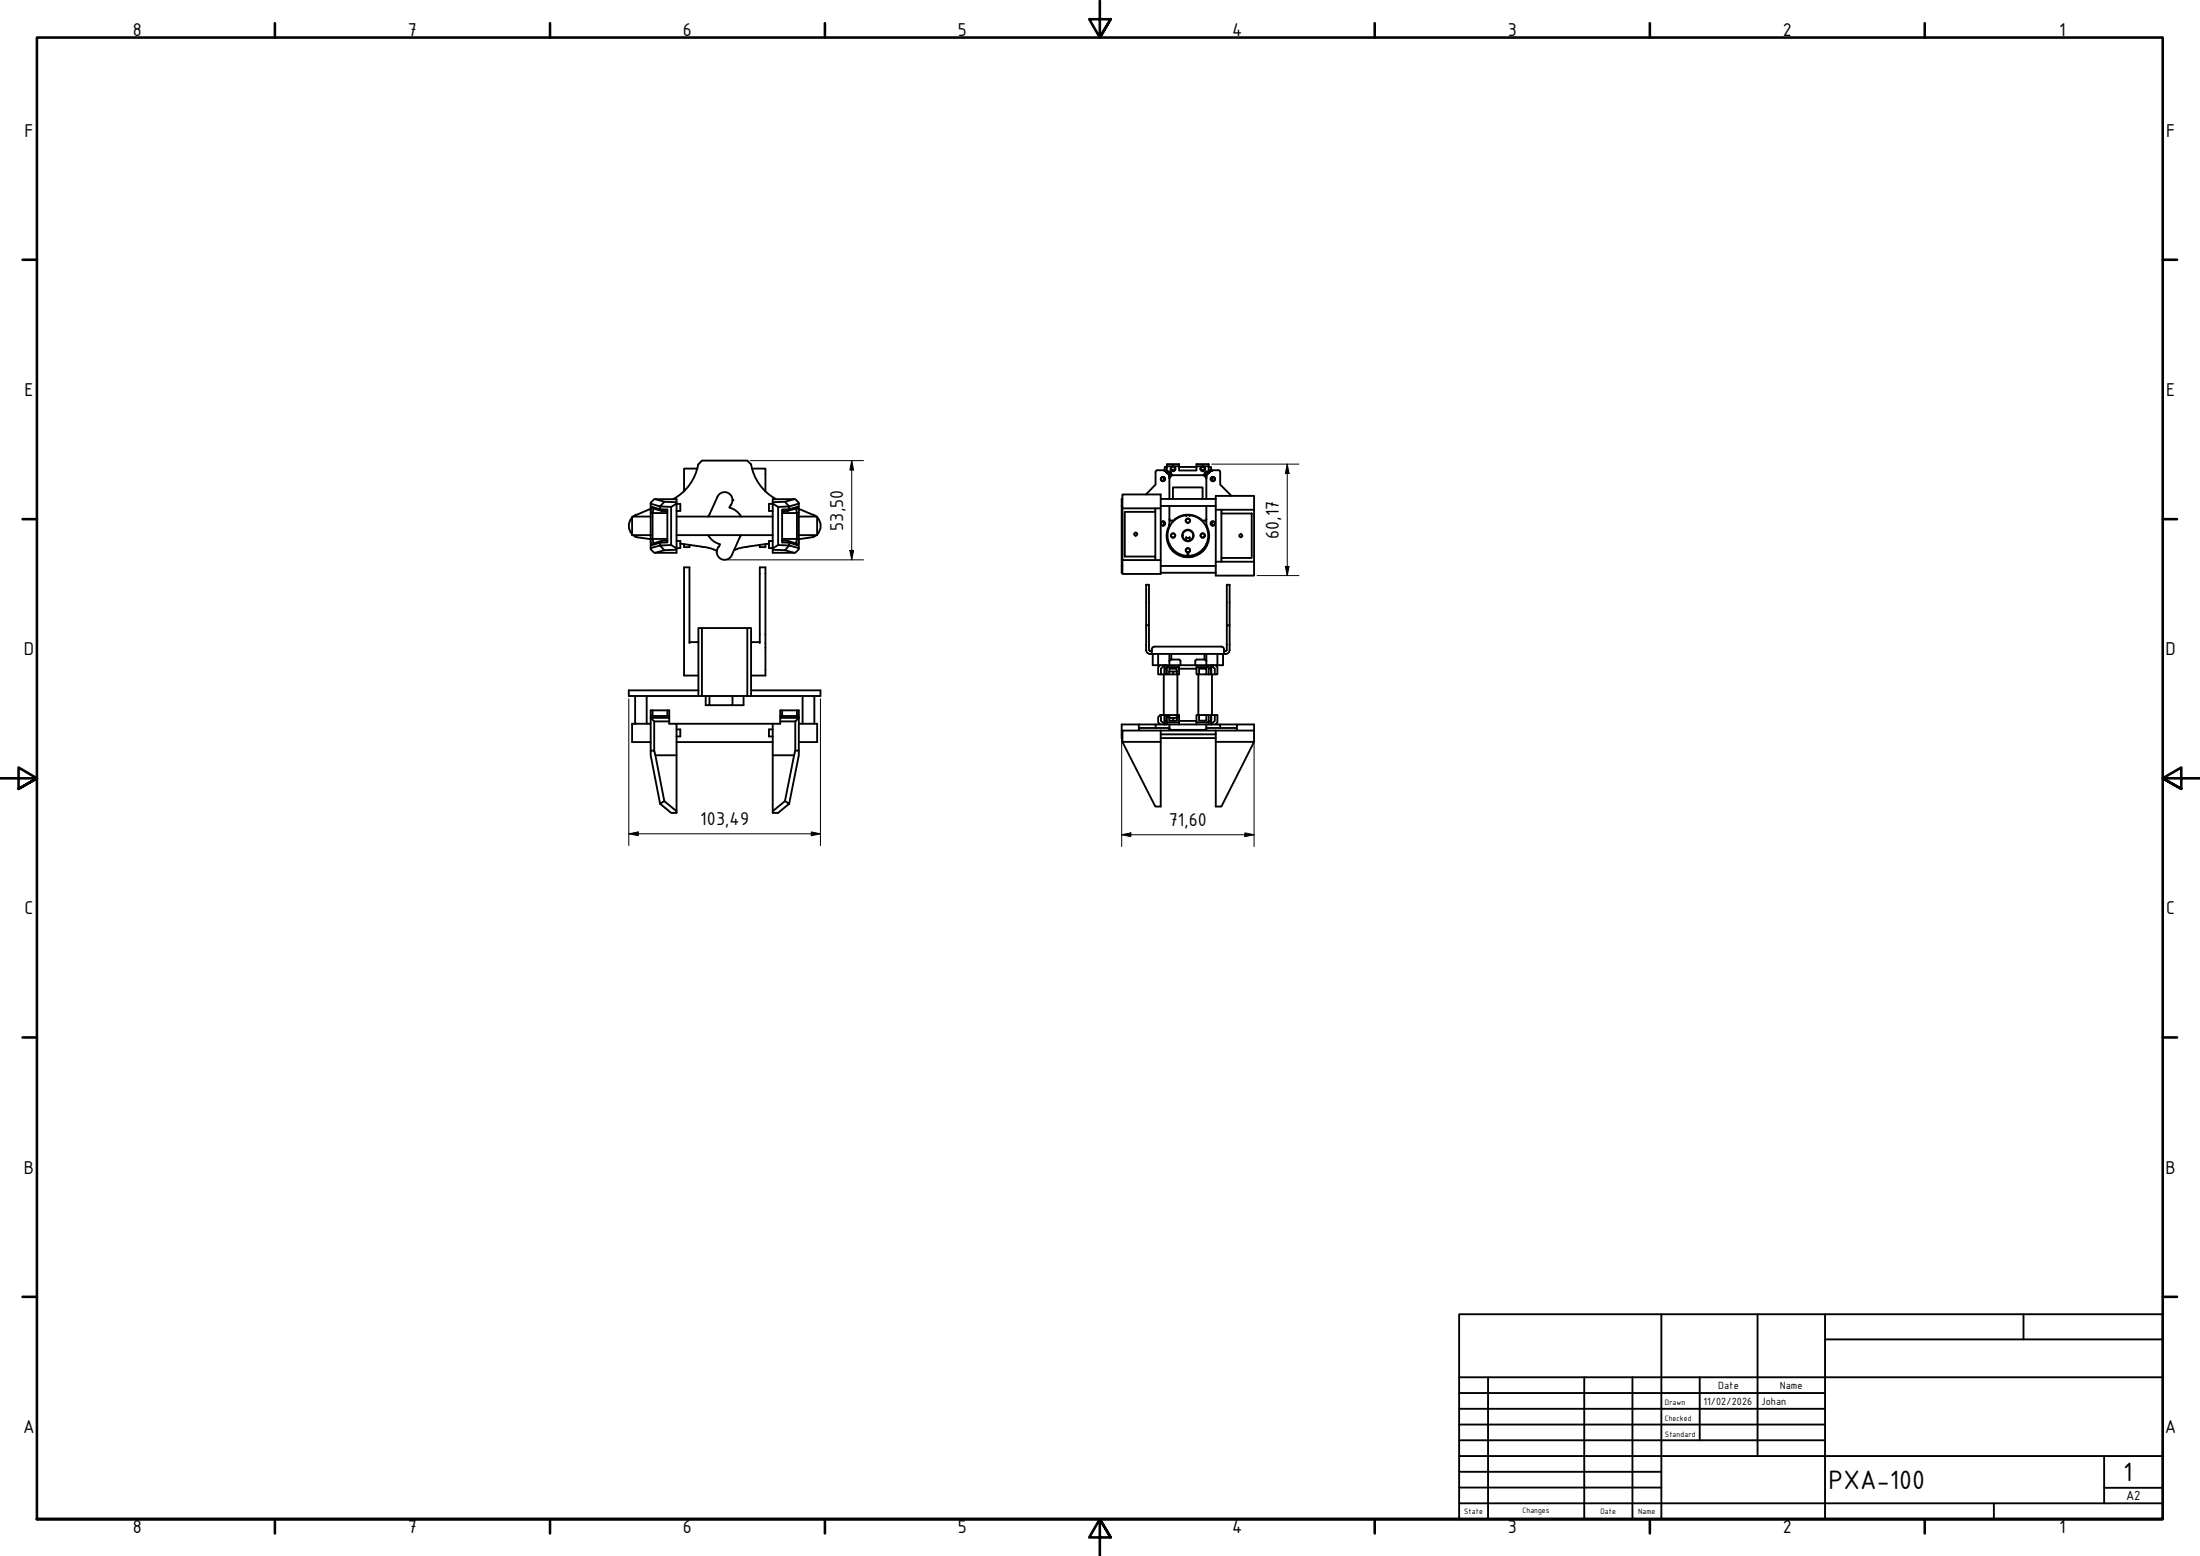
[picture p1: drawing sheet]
<svg xmlns="http://www.w3.org/2000/svg" width="594mm" height="420mm" viewBox="0 0 594 420" stroke-linecap="round" stroke-linejoin="round" font-family="sans-serif">
<!-- layer: Visible (ISO) -->
<g fill="none" stroke="#000" stroke-width=".51">
<path d="M170.7 139.8a3.3 3.3 0 0 0 0 4.4M171.8 139l-.8 .5M175.7 139.5h-5v5h5M175.7 138.4v7.2l.5-.1 .3 1.2M175.7 137.4l-3.9 1.6M175.7 136v1.8M175.9 136.8l2.3 .7v-.7l3 .1v10.3l-3 .1v-.8h2v-8.9l-2-.1 .5 .5-2.2-.7zM175.9 136.8l-.2 1.6 .5 .1 .3-1.2M177 134.8h5.7v14.5h-5.7M178.7 138h1.5M179.4 135.5l-2.7-.7-1 .9v.3l2.5 .8 1.2-1.3 3.3 .1M180.2 138.5h-4v7h4"/>
<path d="M182.7 136.1h1v1.9h-1M182.7 139.5h26M182.7 136l-1.5 .9M188.3 126.5h-3.6v6.2M188.5 125.4a13.2 13.2 0 0 1-6.7 9.3M188.6 125.4l.9-1h12.3l1 1a13.2 13.2 0 0 0 6.7 9.4M197 137l1.1 .5 .9 .6 1.1 1.4M197.3 136.4l-.3 .6M197.8 135.1l-.5 1.4M197.8 135a2.12 2.12 0 0 0-1.7-2.1 2.12 2.12 0 0 0-2.4 1.3l-2.5 5.3M203.1 126.5h3.6v6.2M208.7 136.1h-1.1v1.9h1.1"/>
<path d="M208.7 136l1.4 .9M210.1 136.9l3-.1v.7l-1.9 .1v8.9h1.9l-.4-.5 2.2 .7 .6 .5-2.4-.7v.8l-3-.1zM211.2 138.5h4v7h-4M212 135.5l-3.3 .1M212.7 138l2.2-.7 .6-.5 .2 1.6M214.4 134.8h-5.7v14.5h5.7M214.9 137.3l.3 1.2 .5-.1v7.2l4.1-.7M215.5 136.8l-2.4 .7-.4 .5h-1.5M215.7 139.5h5v5h-5M215.7 136v-.3l-.9-.9-2.8 .7 1.1 1.3 2.6-.8v1.8M215.7 137.4l3.9 1.6M219.6 139l.8 .5"/>
<path d="M220.7 139.8a3.3 3.3 0 0 1 0 4.4M302.9 136.6h.2M303.1 134.7h-.2v20h.2M303.1 137.3v-3.8h10.3v21.5h-10.3v-3.8M303.1 137.3h8.9v.9h-8.3v12.1h8.3v.9h-8.9zM312 138.2v12.1M312 137.3h1.4M312.5 127l-.5 .5v3.4l-2.6 2.6M312.5 127h1.8l1.4 1.3M313.4 134.7h14.9M313.4 136.6h14.9M314.3 128.8v1"/>
<path d="M314.3 128.9a.54 .54 0 0 0-.8 .5 .54 .54 0 0 0 .8 .4M314.5 127v.1M314.5 127h.6v-1.1h3.3v1.1h4.7v-1.1h3.3v1.1h.6M314.9 127.5a.86 .86 0 0 1 1.3 .1 .86 .86 0 0 1-.5 1.3M315 127.7a.6 .6 0 0 1 1 0 .6 .6 0 0 1-.3 .9M315.1 126.1h-.6v.9M315.1 125.9v-.6h3.3v.6M315.1 127.7a.54 .54 0 0 1 .8 .1 .54 .54 0 0 1-.1 .8M315.7 128.3v.2M315.8 128.5v6.2M315.8 136.6v5.7M316 128.8l-.2 .4"/>
<path d="M316.3 128.5l.3-.2h8.3l.4 .2M316.3 126.9h.9M316.7 134.7v-3.1h8v3.1M318.4 126.1h4.7M323.1 125.9v-.6h3.3v.6M324.3 126.9h.9M325.6 128.8l.2 .4M325.8 128.5v6.2M325.8 136.6v5.7M325.9 128.3l-.1 .2M326.4 126.1h.6v.9M326.4 127.7a.54 .54 0 0 0-.8 .1 .54 .54 0 0 0 .2 .8"/>
<path d="M326.5 127.7a.6 .6 0 0 0-.9 0 .6 .6 0 0 0 .2 .9M326.7 127.5a.86 .86 0 0 0-1.4 .1 .86 .86 0 0 0 .5 1.3M327 127l.1 .1M327.2 128.9a.54 .54 0 0 1 .8 .5 .54 .54 0 0 1-.8 .4M327.3 128.8v1M328.3 137.6h1.5M329 127h-1.8l-1.4 1.3M329 127l.4 .2 .1 .3v3.4l3 3M329.8 137.6h8.8v14.1h-8.8v-1h8.2v-12h-8.2zM329.8 138.7v12M338.6 137.6v-3.7h-10.3v21.5h10.3v-3.7M171 144.5l.9 .5 3.8 .6 .2 1.6 .6-.5 2.2-.7"/>
<path d="M175.7 146.2v1.8l2.5-.7 1.2 1.3-2.7 .7-1-1v-.3M180.2 146h-1.5l-.5 .5-2.3 .7M181.2 147.2l1.5 .9M182.7 146.1h1v1.9h-1M182.7 144.5h26M182.7 148.4l-3.3 .2M183.7 146.8l5.8 .8M184.7 146.9v.8h1.5v-.5M189.6 147.7l1.6 .2 1.6 .5M191.2 144.5l1.1 1.4 1 .6 1.1 .4-.7 1.4-.2 .6M192.8 148.4l.8 .3M193.5 149a2.13 2.13 0 0 0 1.7 2.1 2.13 2.13 0 0 0 2.4-1.2"/>
<path d="M198.6 148.4l-.4 .1M200.1 144.5l-2.5 5.4M201.8 147.7l-1.6 .2-1.6 .5M206.7 146.9v.8h-1.5v-.5M207.6 146.8l-5.8 .8M208.7 148.4l3.3 .2 1.1-1.3 2.6 .7v.3l-.9 1-2.8-.7M208.7 146.1h-1.1v1.9h1.1M210.1 147.2l-1.4 .9M211.2 146h1.5M214.9 146.7l.3-1.2 .5 .1-.2 1.6M215.7 146.2v1.8M220.4 144.5l-.5 .4"/>
<path d="M302.9 152.8h.2M312 151.2h1.4M313.4 152.8h14.9M313.4 154.7h14.9M313.5 141.1a.6 .6 0 0 1 .9-.2 .6 .6 0 0 1 0 .9 .6 .6 0 0 1-.9-.2M314.3 140.8v1M315.7 142.1a5.7 5.7 0 0 0 5.1 8.4 5.7 5.7 0 0 0 5.1-8.4M315.7 141.6l-.1 .5M315.8 140.2l.4 .4M315.8 146.9v.7M316 148l.6 .3M316.2 140.6h.7a5.6 5.6 0 0 1 7.8 0h.7"/>
<path d="M316.2 148.3l.4 .4M316.6 141a5.7 5.7 0 0 1 3.6-1.9v.2l.1-.2h.9l.2 .2-.1-.2a5.5 5.5 0 0 1 5 5.7 5.5 5.5 0 0 1-5.4 5.3v-1h-.2l-.1 1a5.5 5.5 0 0 1-4.9-3.3 5.5 5.5 0 0 1 .9-5.8zM316.7 148.3l.2 .6M316.9 148.8v.1M320.3 145.1v.9M320.3 145.1l.5 .2 .4-.2v.9M320.7 149.2a.6 .6 0 0 1-.4-.9 .6 .6 0 0 1 1 0 .6 .6 0 0 1-.4 .9M320.7 150h.2M320.7 150v.3h-1.1M320.7 150.3h.1M320.7 150.2h.1M320.8 150v.3h1.1"/>
<path d="M324.6 148.8v.1M324.9 148.3l-.2 .6M325.3 148.3l-.4 .4M325.5 148l-.6 .3M325.8 140.2l-.5 .4M325.8 141.6l.1 .5M325.8 146.9v.7M327.3 140.8v1M328.3 151.7h1.5M186.2 173.7v-20.5h-1.5v29.2h3.9M186.2 173.4h2.4M189.5 169.6v18.3"/>
<path d="M201.8 169.6v18.3M202.8 173.4h2.4M205.2 173.7v-20.5h1.5v29.2h-3.9M309.5 168.8v-10.9h.8v10.9M310.3 175.6v-6.8h-.8l.1 7.1 .6 .6 .8 .1M310.3 175.5l.2 .2M310.5 175.8h.5M311 175.4v1.2h4.8M311 175.3a.73 .73 0 0 1 .8-.7h18a.73 .73 0 0 1 .7 .7M311.3 176.6v3h19v-3M312.7 176.6v3M313.3 179.6l-.6 .5v2h.8"/>
<path d="M314.5 179.6v2.5h.6M315.1 179.6v.5M315.8 176.6h10M315.8 176.6v3M316.2 178.1l2.4 .1 .2 .3v1.1M316.2 178.1l-.4 .4M316.3 176.6v1.5M318.4 179.6v2.5h-2.7M323.1 179.6v2.5h3.3M325.2 176.6v1.5M325.3 178.1l.5 .4M325.4 178.1l-2.4 .1-.2 .3v1.1"/>
<path d="M325.8 176.6v3M326.4 179.6v.5h-3.3M327 179.6v1h-.6M328.2 179.6l.5 .5v2h-1.6v-2.5l.9 1v1.5M328.7 176.6v3M330.5 175.4v1.2h-4.7M330.5 175.8h.5M331.2 175.5l-.2 .2M331.3 175.6v-6.8h.7v7.1l-.7 .6-.8 .1M331.3 168.8v-10.9h.7v10.9M171.5 187.9v7.5M174.6 187.9v7.5"/>
<path d="M175.7 195.4h-5v5h5M176.2 191.8v1.5h-.5M176.2 193.3h4M176.7 194.8v7.9M180.2 191.8h-4.5v10.9M180.7 193.3h-.5v-1.5h.5v3.6h2v24.1h-1.5l-3-2.5M180.7 193.8h-5l1 1h4M182.7 195.4h28v-3.6h5v10.9M182.7 197h1v1.9h-1M188.6 186.4v-16.8h14.2v16.8h18.8v1.5h-33M188.6 186.4h-18.8v1.5h18.8M188.6 186.4v1.5"/>
<path d="M190.6 187.9v2.5h1v-2.5M197.8 187.9v2.5h-6.2M200.8 187.9v2.5h-3M202.8 186.4v1.5M208.7 195.4v24.1h1.4l3-2.5 2.6-13.1v-1.2h-.9l-2.8 13.6 1.1 .7M208.7 197h-1.1v1.9h1.1M210.7 193.8h5l-.9 1h-4.1M211.2 191.8v1.5h-.5M211.2 193.3h4M214.8 194.8v7.9M215.2 191.8v1.5h.5M215.7 195.4h5v5h-5"/>
<path d="M216.7 187.9v7.5M219.9 187.9v7.5M302.9 197.3h.2M302.9 198.3h.2M307.5 195.6h4.5M313.3 195.6l-.6-.5v-1.4l.6-.6h1.2v2.5M313.4 197.3v20.5h-1.4l-8.9-17.5h10.3M313.4 197.3h-10.3v3M313.4 197.3h14.9M313.4 198.3h14.9M313.4 199.3h14.9M313.5 180.6l1-1v2.5h-1z"/>
<path d="M313.5 193.1v1.6l1 .9M314.3 182.1v11M314.5 195.6h12.6M314.5 195.6h-2.5v1M314.5 180.6h.6M315.1 194.7h-.6v.9M315.1 193.1h-.6v1.6M315.1 193.1h2.7M315.1 193.1v.6M315.1 195.1v.5M315.8 196.7l.4 .4M315.8 181.3h2"/>
<path d="M315.8 195.6v1.5h10v-1.5M315.8 193.8v-.1h-.7v1.4h3.3M315.8 193.8l-.1 .8h2.1v-.8M315.8 196.6h-7.8l-.5 .5v-1.5h-4.6v3.7h.2M315.8 193.8h2M315.8 193.1v.6M316.8 181.3v.8M316.8 193.8v.8M317.8 193.7v.1M317.9 182.1v11M318.4 193.7h-.6v-.6h.6v2.5M318.4 180.1h-3.3v2h.6l.1-1.5h2v1.5"/>
<path d="M318.4 194.7h4.7M318.4 180.6h4.7M323.6 182.1v11M323.8 182.1v-1.5h2v1.5M323.8 193.1v1.5h2v-1.5M325.8 196.7l-.5 .4M325.8 196.6h7.7l.5 .5v-1.5h4.6v1.7M326.4 194.7h.6v-1.6h-3.9v2.5M326.4 193.1v2h-3.3M326.4 180.1v2M326.4 195.1v.5M327 180.6v1.5h-.6"/>
<path d="M327 194.7v.9M327.1 195.6v-2.5h1.6v2l-.5 .5M327.1 195.6h2.4v1M327.3 182.1v11M328 193.1v1.6l-.9 .9M328.3 197.3v20.5h1.5l8.8-17.5h-10.3M328.3 197.3h10.3v3M329.5 195.6h4.5M177 203.9h5.7M178.2 217l1.2-.7 3.3 2.8M179.4 216.3l-2.7-13.6h-1v1.2l2.5 13.1M182.7 200.4h26"/>
<path d="M208.7 203.9h5.7M212 216.3l-3.3 2.8"/>
<circle cx="314" cy="129.4" r=".6"/>
<circle cx="314" cy="129.4" r=".54"/>
<circle cx="316.8" cy="126.6" r=".67"/>
<circle cx="316.8" cy="126.6" r=".54"/>
<circle cx="324.8" cy="126.6" r=".67"/>
<circle cx="324.8" cy="126.6" r=".54"/>
<circle cx="327.5" cy="129.4" r=".6"/>
<circle cx="327.5" cy="129.4" r=".54"/>
<circle cx="306.7" cy="144.2" r=".41"/>
<circle cx="314" cy="141.4" r=".54"/>
<circle cx="316.8" cy="144.6" r=".6"/>
<circle cx="316.8" cy="144.6" r=".54"/>
<circle cx="320.8" cy="144.6" r="1.56"/>
<circle cx="320.8" cy="140.6" r=".6"/>
<circle cx="320.8" cy="148.6" r=".54"/>
<circle cx="320.8" cy="140.6" r=".54"/>
<circle cx="320.8" cy="144.6" r="1.43"/>
<circle cx="324.8" cy="144.6" r=".54"/>
<circle cx="324.8" cy="144.6" r=".6"/>
<circle cx="327.5" cy="141.4" r=".6"/>
<circle cx="327.5" cy="141.4" r=".54"/>
<circle cx="335.1" cy="144.7" r=".41"/>
</g>
<g fill="#000">
<circle cx="197.8" cy="135" r=".25"/>
<circle cx="214.9" cy="137.3" r=".25"/>
<circle cx="314.5" cy="127.1" r=".25"/>
<circle cx="314.5" cy="127" r=".25"/>
<circle cx="327" cy="127" r=".25"/>
<circle cx="327.1" cy="127.1" r=".25"/>
<circle cx="176.5" cy="146.7" r=".25"/>
<circle cx="314.5" cy="179.6" r=".25"/>
<circle cx="327" cy="179.6" r=".25"/>
<circle cx="175.7" cy="193.8" r=".25"/>
</g>
<!-- layer: Border (ISO) -->
<g fill="none" stroke="#000" stroke-width=".7">
<path d="M74.2 6.3v3.8M148.5 6.3v3.8M222.8 6.3v3.8M297 .2v9.9l-2.9-4.9h5.8l-2.9 4.9 2.9-4.9M371.2 6.3v3.8M445.5 6.3v3.8M519.7 6.3v3.8M6.1 70.1h3.9M584 70.1h3.9M6.1 140.2h3.9M584 140.2h3.9M0 210.2h10l-5-3v5.8l5-2.8-5 2.8"/>
<path d="M594 210.2h-10l5-3v5.8l-5-2.8 5 2.8M6.1 280.1h3.9M584 280.1h3.9M6.1 350.2h3.9M584 350.2h3.9M10 410.2v-400.1h574v400.1h-574h574M74.2 410.2v3.9M148.5 410.2v3.9M222.8 410.2v3.9M299.9 415.1l-2.9-4.9 2.9 4.9h-5.8l2.9-4.9v10M371.2 410.2v3.9M445.5 410.2v3.9"/>
<path d="M519.7 410.2v3.9"/>
</g>
<!-- layer: Title (ISO) -->
<g fill="none" stroke="#000" stroke-width=".51">
<path d="M394 354.9h190v55.3h-190zM448.6 354.9v55.3M474.6 354.9v38.3M492.8 354.9v55.3M546.4 354.9v6.8M394 376.2h98.8M394 371.9h190M401.8 371.9v38.3M427.8 371.9v38.3M440.8 371.9v38.3M459 371.9v17M492.8 361.7h91.2"/>
<path d="M394 380.4h98.8M394 384.7h98.8M394 388.9h98.8M394 393.2h190M394 397.4h54.6M568.2 393.2v12.7M394 405.9h190M394 401.7h54.6M538.4 405.9v4.3M568.2 401.7h15.8"/>
</g>
<!-- layer: Dimension (ISO) -->
<g fill="none" stroke="#000" stroke-width=".27">
<path d="M202.6 124.4h30.6M230 124.4l.5 2.5h-1zM230 124.4v26.8M327.2 125.3h23.6M347.6 125.3l.5 2.6h-1zM347.6 125.3v30.1M196.5 151.2h36.7M229.5 148.6h1l-.5 2.6zM339.5 155.4h11.3M347.1 153h1l-.5 2.4zM169.8 188.7v39.6M221.6 188.7v39.6"/>
<path d="M302.9 198.1v30.5M338.6 198.1v30.5M169.8 225.1l2.5-.5v1.1zM169.8 225.1h51.8M219.1 224.6l2.5 .5-2.5 .6zM302.9 225.4l2.5-.5v1zM302.9 225.4h35.7M336.2 224.9l2.4 .5-2.4 .5z"/>
</g>
<path d="M230 124.4l.5 2.5h-1zM347.6 125.3l.5 2.6h-1zM229.5 148.6h1l-.5 2.6zM347.1 153h1l-.5 2.4zM169.8 225.1l2.5-.5v1.1zM219.1 224.6l2.5 .5-2.5 .6zM302.9 225.4l2.5-.5v1zM336.2 224.9l2.4 .5-2.4 .5z" fill="#000"/>
<g font-size="7.7">
<text x="573.3" y="400">1</text>
<text x="493.8" y="402.1">PXA-100</text>
</g>
<g font-size="5.4">
<text x="35.9" y="9.8">8</text>
<text x="110.2" y="9.8">7</text>
<text x="184.4" y="9.8">6</text>
<text x="258.6" y="9.8">5</text>
<text x="332.7" y="9.8">4</text>
<text x="407.2" y="9.8">3</text>
<text x="481.4" y="9.8">2</text>
<text x="556" y="9.8">1</text>
<text x="6.6" y="36.9">F</text>
<text x="584.9" y="36.9">F</text>
<text x="6.6" y="106.9">E</text>
<text x="584.9" y="106.9">E</text>
<text x="227.7" y="143.3" transform="rotate(-90 227.7 143.3)">53,50</text>
<text x="345.3" y="145.5" transform="rotate(-90 345.3 145.5)">60,17</text>
<text x="6.5" y="176.9">D</text>
<text x="584.8" y="176.9">D</text>
<text x="189.1" y="222.8">103,49</text>
<text x="315.6" y="223.1">71,60</text>
<text x="6.6" y="246.9">C</text>
<text x="584.9" y="246.9">C</text>
<text x="6.5" y="316.9">B</text>
<text x="584.8" y="316.9">B</text>
<text x="6.3" y="386.9">A</text>
<text x="584.6" y="386.9">A</text>
<text x="35.9" y="414.1">8</text>
<text x="110.2" y="414.1">7</text>
<text x="184.4" y="414.1">6</text>
<text x="258.6" y="414.1">5</text>
<text x="332.7" y="414.1">4</text>
<text x="407.2" y="414.1">3</text>
<text x="481.4" y="414.1">2</text>
<text x="556" y="414.1">1</text>
</g>
<text font-size="3.9" x="574.1" y="405.1">A2</text>
<g font-size="3">
<text x="464" y="375.1">Date</text>
<text x="480.6" y="375.1">Name</text>
<text x="460" y="379.4">11/02/2026</text>
<text x="475.6" y="379.4">Johan</text>
</g>
<g font-size="2.3">
<text x="449.6" y="379.4">Drawn</text>
<text x="449.6" y="383.6">Checked</text>
<text x="449.6" y="387.9">Standard</text>
<text x="395.4" y="408.8">State</text>
<text x="411.1" y="408.5">Changes</text>
<text x="432.2" y="408.8">Date</text>
<text x="442.4" y="408.8">Name</text>
</g>
</svg>
